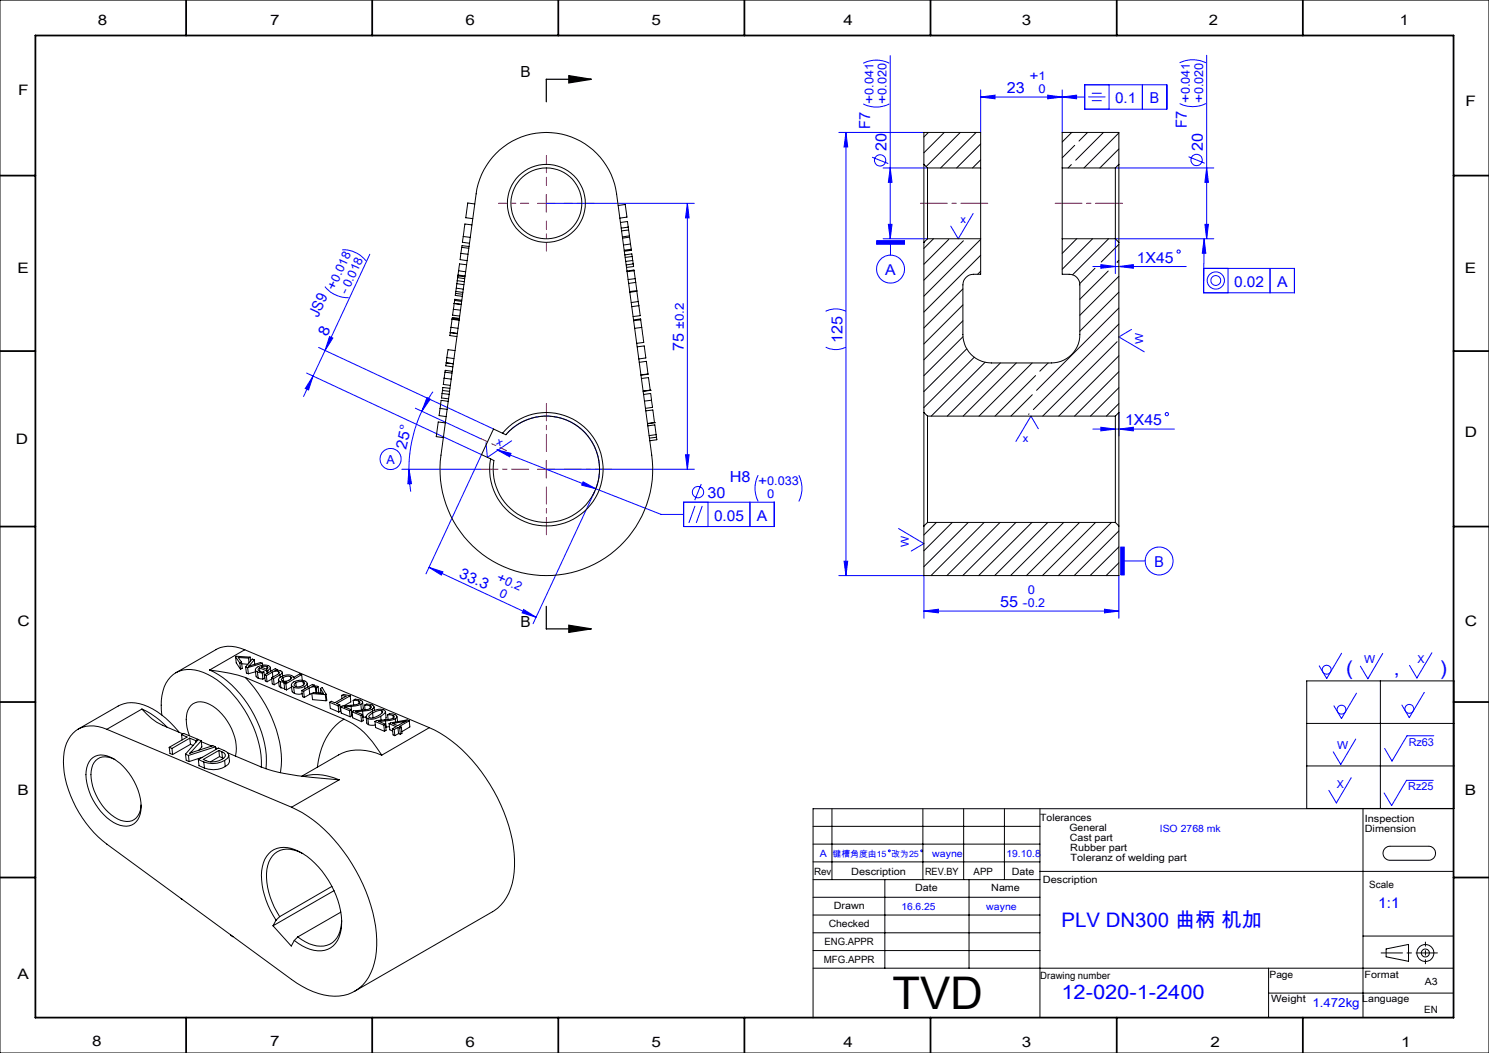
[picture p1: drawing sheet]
<svg xmlns="http://www.w3.org/2000/svg" width="420mm" height="297mm" viewBox="0 0 420 297" stroke-linecap="round" stroke-linejoin="round" font-family="sans-serif">
<g fill="none" stroke="#00f" stroke-width=".28">
<path d="M243.5 17.8a8.1 8.1 0 0 1 7.4 0M251.1 15.7v51.6M332.7 17.7a8.5 8.5 0 0 1 7.4 0M340.4 15.6v51.7M236.6 37.4h24M238.6 37.4l.5 4h-1zM238.6 37.4v124.9M243.5 29.3a8.1 8.1 0 0 0 7.4 0M276.6 27.4l4.1-.6v1.1zM276.6 27.4h29.4M276.6 25.4v12M295.5 26.8l4.1 .6-4.1 .5z"/>
<path d="M299.6 27.4l4.1-.6v1.1zM299.6 25.4v12M306 23.9h23.1v6.9h-23.1zM307 27.3h4.8M308 26.3h2.8M308 28.4h2.8M312.8 23.9v6.9M322.2 23.9v6.9M332.7 29.2a8.2 8.2 0 0 0 7.4 0M154.1 57.4h41.8M193.9 57.4l.5 4.1h-1zM193.9 57.4v75"/>
<path d="M246 44.3l4.5 1.8M249.1 47.4h12.5M251.1 47.4l.5 4h-1zM314.6 47.4h27.8M335.2 44.2l4.6 1.8M340.4 47.4l.5 4h-1zM96.5 70.4a8.4 8.4 0 0 1 6.7 3.2M104.3 71.7l-18.7 40.1M247.3 67.9h7.8v1h-7.8zM249.1 67.3h12.5M250.6 63.3h1l-.5 4zM251.2 68.9v3.1"/>
<path d="M274.5 60.2l-4.2 7.1-2.1-3.5M308.3 75.2h26.3M310.5 74.6l4.1 .6-4.1 .5zM315.6 75.2l4.1-.6v1.1zM339.5 75.7h25.6v6.9h-25.6zM339.7 67.3l.4 4.1h-1zM339.7 67.3l-.2 11.8M339.9 63.3h1l-.5 4zM342.4 67.3h-27.8v9.9M346.4 75.7v6.9M358.2 75.7v6.9M89.9 98l49.3 23"/>
<path d="M91.7 80.9a8.4 8.4 0 0 0 6.7 3.1M93 94.9l.9 .5-2.2 3.4zM232.9 97.9a6.4 6.4 0 0 0 5.7 0M232.9 87.8a6.4 6.4 0 0 1 5.7 0M319.2 92.9l-3.6 2.1 7.2 4.2M86.5 105.2l49.3 23-15.6 33.7M88.3 106.1l-1.3 3.9-.9-.4zM117.2 115.1l18.5 8.7M119 116a38.9 38.9 0 0 0-3.6 16.4M120.4 112.1l1 .5-2.4 3.4zM122.1 110.5l-1.3 2-1.8 3.5M315.6 116.3v6.7"/>
<path d="M113.3 132.4h22.3M115.4 132.4l.7 4-1.1 .1zM115.4 132.4l.1 3.1 .4 3.2M140.2 126.9l46.3 18.2h6.3M140.2 126.9l3.9 1-.3 .9zM142.7 122.6a15 15 0 0 1 20-2.6 15 15 0 0 1 4.5 19.7M144.3 124.3l-6.8 4.7-.4-4.1M154.1 132.4h41.8M164.5 135.9l3.6 2-4-1.1zM167.7 138.7l-17.3 37.2M193.4 128.3h1l-.5 4.1zM197.8 136.5l-1.8 4.6"/>
<path d="M213.9 134a8.2 8.2 0 0 0 0 7.4M225.3 134a8.2 8.2 0 0 1 0 7.4M292.9 120.9l-2.1-3.5-4.2 7.1M308.3 121h23M310.5 120.5l4.1 .5-4.1 .5zM315.6 121l4.1-.5v1zM192.8 141.6h25.6v6.9h-25.6zM196 142.7l-1.7 4.8M198.1 142.7l-1.7 4.8M199.7 141.6v6.9M211.5 141.6v6.9M238.1 158.3h1l-.5 4z"/>
<path d="M253.5 149.1l7.1 4.2-3.6 2.1M316.1 154.3h1v7.9h-1zM317.1 158.2h5.9M121 160l3.9 1.3-.4 .9zM121 160l30.2 14.1M147.7 171.9l3.5 2.2-3.9-1.2zM236.6 162.3h24v12.1M260.6 172.4l4.1-.6v1.1zM260.6 172.4h55M311.5 171.8l4.1 .6-4.1 .5zM315.6 162.3v12.1M378.4 184.3l-4.2 7.1-2.1-3.6"/>
<path d="M382.6 195.5l-4.2 7.2-2.1-3.6M390 184.3l-4.2 7.1-2.1-3.5M401.7 195.3l-4.2 7.1-2.1-3.5M403.9 184.1l-4.2 7.1-2.1-3.5M381.1 219.4l-4.2 7.1-2.1-3.6M382.4 208.5l-4.2 7.1-2.1-3.5M404.4 207.5h-7.5l-4.3 7.2-2-3.6M404.3 220.1h-7.6l-4.2 7.1-2.1-3.5"/>
<circle cx="248.3" cy="45.2" r="1.59"/>
<circle cx="337.5" cy="45.1" r="1.59"/>
<circle cx="251.2" cy="75.9" r="3.9"/>
<circle cx="332.5" cy="70.9" r=".46"/>
<circle cx="342.9" cy="79.1" r="1.38"/>
<circle cx="342.9" cy="79.1" r="2.42"/>
<circle cx="329.1" cy="116.8" r=".47"/>
<circle cx="110.2" cy="129.5" r="2.97"/>
<circle cx="196.9" cy="138.8" r="1.59"/>
<circle cx="326.9" cy="158.2" r="3.9"/>
<circle cx="374.2" cy="188.9" r="1.26"/>
<circle cx="397.5" cy="199.9" r="1.26"/>
<circle cx="378.4" cy="200.2" r="1.25"/>
<circle cx="250.9" cy="240" r=".25"/>
<circle cx="260" cy="240" r=".25"/>
</g>
<path d="M160.4 21.3l6.4 1.1-6.4 1zM166.8 22.4h-12.7v6.3M154.1 171v6.4h12.7M160.4 176.4l6.4 1-6.4 1z" fill="none" stroke="#000" stroke-width=".35"/>
<g fill="none" stroke="#000" stroke-width=".28">
<path d="M0 0h420v297h-420zM368.6 192h41.5v36h-41.5zM389.4 192v36M368.6 204h41.5M368.6 216h41.5M229.3 233.1h64M229.3 238.1h64M234.7 228.1v20M260.3 228.1v20M271.8 228.1v20M283.3 228.1v20M293.3 228.1v58.9"/>
<path d="M384.5 228.1v58.9M390.8 239.1l1.1-.4h11a1.98 1.98 0 0 1 2 2 1.98 1.98 0 0 1-2 1.9h-10.8a1.98 1.98 0 0 1-1.9-1.3 1.98 1.98 0 0 1 .6-2.2zM410 228.1h-180.7v59M229.3 243.1h64M229.3 248.1h64M229.3 253.1h64M229.3 258.1h64M249.6 248.1v25M273.3 248.1v25M293.3 245.8h116.7M229.3 263.1h64M229.3 268.1h64"/>
<path d="M229.3 273.1h180.7M357.8 273.1v13.9M384.5 264h25.5M391 267.6l6.3-1.2v4.7l-6.3-1.2zM357.8 280.1h52.2"/>
<circle cx="402" cy="268.8" r="1.12"/>
<circle cx="402.1" cy="268.8" r="2.4"/>
</g>
<path d="M149.1 132.3h-13.5M154.1 127.3v-13.5M154.1 137.3v13.5M159.1 132.3h13.5" fill="none" stroke="#f00" stroke-width=".28" stroke-dasharray="30.5 1.3 1.3 1.3" stroke-dashoffset="25.6"/>
<path d="M149.1 57.3h-8.5M154.1 52.3v-8.5M159.1 57.3h8.5M154.1 62.3v8.5" fill="none" stroke="#f00" stroke-width=".28" stroke-dasharray="30.5 1.3 1.3 1.3" stroke-dashoffset="28.1"/>
<path d="M151.6 57.4h5M154.1 54.9v5M151.6 132.4h5M154.1 129.9v5" fill="none" stroke="#f00" stroke-width=".28"/>
<path d="M135.7 123.8l7.1 3.3" fill="none" stroke="#f00" stroke-width=".28" stroke-dasharray="30.5 1.3 1.3 1.3" stroke-dashoffset="28.5"/>
<path d="M278.6 57.3h-19M297.6 57.3h19" fill="none" stroke="#f00" stroke-width=".28" stroke-dasharray="30.5 1.3 1.3 1.3" stroke-dashoffset="22.9"/>
<path d="M389.6 268.8h15.9" fill="none" stroke="#000" stroke-width=".28" stroke-dasharray="30.5 1.3 1.3 1.3" stroke-dashoffset="24.4"/>
<path d="M402.1 265.7v6.1" fill="none" stroke="#000" stroke-width=".28" stroke-dasharray="30.5 1.3 1.3 1.3" stroke-dashoffset="29.3"/>
<g fill="none" stroke="#000" stroke-width=".5">
<path d="M10 10h400v277h-400zM52.5 0v10M105 0v10M157.5 0v10M210 0v10M262.5 0v10M315 0v10M367.5 0v10M0 49.5h10M410 49.5h10M0 99h10M410 99h10"/>
<path d="M0 148.5h10M410 148.5h10M0 198h10M410 198h10M0 247.5h10M410 247.5h10M52.5 287v10M105 287v10M157.5 287v10M210 287v10M262.5 287v10M315 287v10"/>
<path d="M367.5 287v10"/>
</g>
<path d="M160.4 21.3l6.4 1.1-6.4 1zM160.4 176.4l6.4 1-6.4 1z" fill="#000"/>
<g fill="#00f">
<path d="M339.7 67.3l.4 4.1h-1zM247.3 67.9v1h7.8v-1zM316.1 154.3v7.9h1v-7.9z"/>
<path d="M140.2 126.9l3.6 1.9 .3-.9zM164.5 135.9l-.4 .9 4 1.1z"/>
<path d="M260.6 172.4l4.1-.6v1.1zM311.5 171.8l4.1 .6-4.1 .5z"/>
<path d="M93 94.9l.9 .5-2.2 3.4zM88.3 106.1l-1.3 3.9-.9-.4z"/>
<path d="M120.4 112.1l1 .5-2.4 3.4zM115.4 132.4l.7 4-1.1 .1z"/>
<path d="M193.4 128.3h1l-.5 4.1zM193.9 57.4l.5 4.1h-1z"/>
<path d="M250.6 63.3h1l-.5 4zM251.1 47.4l.5 4h-1z"/>
<path d="M340.4 47.4l.5 4h-1zM339.9 63.3h1l-.5 4zM238.6 37.4l.5 4h-1zM238.1 158.3h1l-.5 4z"/>
<path d="M121 160l3.9 1.3-.4 .9zM147.7 171.9l3.5 2.2-3.9-1.2z"/>
<path d="M276.6 27.4l4.1-.6v1.1zM295.5 26.8l4.1 .6-4.1 .5zM299.6 27.4l4.1-.6v1.1zM310.5 74.6l4.1 .6-4.1 .5zM315.6 75.2l4.1-.6v1.1zM310.5 120.5l4.1 .5-4.1 .5zM315.6 121l4.1-.5v1z"/>
</g>
<g fill="none" stroke="#000" stroke-width=".28">
<path d="M261.9 37.4l-1.3 1.2M266.3 37.4l-5.7 5.7M270.9 37.4l-9.7 9.6M275.3 37.4l-10 10M302.3 37.4l-2.7 2.6M306.8 37.4l-2.5 2.4M311.3 37.4l-7.9 7.8M315.6 37.5l-9.8 9.9M133.9 57.5l-2-.2-.5 4.1 2 .3M139.9 43.3a20 20 0 0 1 20.6-4.9 20 20 0 0 1 13.4 16.3l9.9 73.7a30 30 0 0 1-29.7 33.9 30 30 0 0 1-29.7-33.9l9.9-73.7a19.7 19.7 0 0 1 5.6-11.4zM174.4 58l2-.3 .4 3.5-2 .3M260.6 46.4v22"/>
<path d="M260.6 46.4v-9h16v10M260.6 46.4l1 1M261.6 47.4v19.9M261.6 47.4h15M276.6 47.4v19.9M276.6 40.6l-6.8 6.8M276.6 45.1l-2.3 2.3M299.6 47.4v19.9M299.6 47.4h15M302.2 46.4l-.9 1M303.1 41l-3.5 3.5M314.6 47.4v19.9"/>
<path d="M315.6 46.4v22M315.6 46.4v-9h-16v10M315.6 46.4l-1 1M315.6 42l-5.4 5.4M129 79.2l2 .2M129.2 77.9l-.1 .4M129.2 77.6v.2l1.9 .3M129.4 76.4l-.2 1.2 2 .2M129.4 76.4l1.9 .3M130 71.5l-.2 1.7 2 .3M130 71.5l2 .2M130.7 66.7l-.3 1.6 2 .3"/>
<path d="M130.7 66.7l1.9 .3M131.1 78.6l-2-.3-.2 1.7M131.6 74.7l-2-.3-.2 2M132.2 70l-2-.2-.2 1.7M132.3 69.5l-2-.2-.1 .4M133.1 63.4l-2-.2-.4 3.5M175 62.8l2-.3 .3 2.4M175.6 67.2l2-.3 .2 1.9M176.2 71.9l2-.3 .1 .8M176.9 76.6l2-.2 .3 2.2M177.2 64.1l-2 .2M177.3 64.9l.3 1.6-2 .3"/>
<path d="M177.3 64.9l-2 .2M177.8 68.8l.2 1.5M177.8 68.8l-1.9 .3M178 70.3l-1.9 .3M178 70.3l.1 .3-2 .3M178.3 72.4l.2 1.1M178.3 72.4l-1.9 .2M178.5 73.5l.1 .9M178.5 73.5l-2 .2M178.6 74.4l.1 .8-2 .2M178.6 74.4l-2 .3M178.9 76.3l-.1-.1-2 .2"/>
<path d="M179.2 78.6l.1 1.1M179.2 78.6l-2 .2M179.3 79.7l.3 2.3M179.3 79.7l-2 .2M260.6 68.4v47.9M261.6 67.3h15M261.6 67.3l-1 1.1M263.3 67.3l-2.7 2.8M267.6 67.5l-7 7M271.7 67.9l-11.1 11.1M276.6 67.3v10.1a4.7 4.7 0 0 0-4.1 .8 2.73 2.73 0 0 0-.9 2.2v14a8 8 0 0 0 8 8h17a8 8 0 0 0 8-8v-14a2.95 2.95 0 0 0-3-3h-2v-10.1M276.6 67.5l-16 16"/>
<path d="M276.6 76.5l-.8 .9M276.6 72l-16 16M299.6 67.3h15M303.7 67.3l-4.1 4.2M308.2 67.3l-8.6 8.6M308.9 75.7l-4.3 4.3M312.6 76.4l-8 8M312.7 67.3l-10.2 10.2M314.6 67.3l1 1.1M315.1 73.9h.1M315.6 68.4v47.9M315.6 68.9l-5 5"/>
<path d="M315.6 77.9l-11 11M315.6 73.4l-.5 .5M127 93.8h.1M127 93.8l2 .2M127 93.8l-.1 .8 2 .3M127.2 92.3l-.2 1.5M127.2 92.3l2 .3M127.5 90v-.2l2 .3M127.6 89.7v-.2l2 .3M127.9 87.2l-.2 1.7 1.9 .2M127.9 87.2l2 .3M128.1 85.6l-.2 1.6"/>
<path d="M128.1 85.6l2 .3-2-.3M128.1 85.6h.1M128.2 84.7l2 .3M128.2 84.7l-.1 .9M128.3 98.9l-1.9-.3-.4 2.3M128.5 82.8l-.1 .5 2 .3M128.5 82.8l2 .2M128.7 81.3l-.1 .8M128.9 80l1.9 .3M128.9 80l-.2 1.3 2 .3M129.5 90.3l-2-.2-.3 2.2M130.2 84.7l-1.9-.3-.1 .3"/>
<path d="M130.6 82.5l-2-.3-.1 .6M179.6 82v.1M179.6 82.2l.4 2.9M179.6 82.2l-1.9 .2M179.6 82l-2 .2M179.7 97.8l2-.2 .5 3.4-2 .2M180 85.1l-2 .2M180 85.1l.2 1.1M180.2 86.2l.4 2.8-2 .3M180.2 86.2l-2 .3M180.7 90.2l.3 2.2M180.7 90.2l-1.9 .2"/>
<path d="M180.7 90.2v-.2l-2 .2M181 92.4l.6 4.2-2 .2M181 92.4l-2 .2M271.6 81.5l-11 11M271.6 86l-11 11M271.6 90.5l-11 11M271.6 95l-11 11M272.7 98.4l-12.1 12.1M315.1 96.4l-21 21M315.6 82.4l-11 11M315.6 86.9l-23.2 23.2M315.6 91.4l-24.1 24.1"/>
<path d="M124.1 115.2l-.2 2 1.9 .3M124.1 115.2l2 .3M124.7 111l2 .2M124.7 111l-.2 1.3 2 .2M124.8 110.1l2 .3M125.3 106.7l-.3 1.7 2 .3M125.3 106.7l1.9 .2M125.6 119.3l-2-.3-.6 4.2 2 .2M125.9 102.3h.1M125.9 102.3l-.2 .9 2 .3M125.9 102.3l1.9 .3M126 100.9l-.1 1.4"/>
<path d="M126 100.9l2 .2M126.4 113.2l-2-.3-.3 2.3M126.9 109.5l-2-.2-.2 1.7M127.5 105.2l-2-.2-.2 1.7M127.6 104.7l-2-.2-.1 .4M180.3 102.2l2-.3 .5 3.6M180.9 106.7l2-.2 .5 3.5-2 .3M181.5 111.3l2-.3 .3 1.9M182.2 115.9l2-.3 .4 3.6-2 .2M182.8 105.5l-2 .2M182.8 105.5l-2 .3M183.4 110.1h.1"/>
<path d="M183.4 110.1l-2 .3M183.8 112.9l.2 2-1.9 .3M183.8 112.9l-2 .2M184.6 119.2h.1M184.6 119.2l-1.9 .3M260.6 116.3v32.1M260.6 116.3l1 1.1M261.6 117.4v30M261.6 117.4h53M274.8 100.7l-14.2 14.3M277.9 102.2l-15.2 15.2M282.2 102.4l-15 15"/>
<path d="M286.7 102.4l-15 15M290.3 116.7l-.2 .2M291.1 102.4l-14.9 15M291.2 111.3l-6 6.1M292.1 105.9l-11.4 11.5M295.7 102.4l-2.4 2.3M314.6 117.4v30M315.6 116.3v32.1M315.6 116.3l-1 1.1M315.6 104.8l-12.5 12.6M315.6 100.4l-17 17M315.6 109.4l-8 8"/>
<path d="M315.6 113.8l-3.5 3.6M141.7 122.2a16 16 0 0 1 26.3 2 16 16 0 0 1-11.1 23.9 16 16 0 0 1-18.5-18.7M141.7 122.2l1 .4a15 15 0 0 1 24.4 2.3 15 15 0 0 1-10.3 22.2 15 15 0 0 1-17.5-17.2l-.9-.5M141.7 122.2l-2.5-1.2-3.4 7.2 2.6 1.2M182.7 120.1l2-.3 .4 2.8M185.1 122.6l-2 .3M185.1 122.6l.1 .7M185.2 123.3l-2 .3M185.2 123.3l.1 .7-2 .3M260.6 148.4v13.9h55v-13.9M261.6 147.4l-1 1M261.6 147.4h53"/>
<path d="M264.1 147.4l-3.5 3.5M268.6 147.4l-8 8M273.1 147.4l-12.5 12.4M277.6 147.4l-15 14.9M282.1 147.4l-15 14.9M286.6 147.4l-15 14.9M291.1 147.4l-15.1 14.9M295.6 147.4l-15 14.9M300 147.4l-15 14.9M304.5 147.4l-15 14.9M309 147.4l-15 14.9M313.5 147.4l-15 14.9"/>
<path d="M314.6 147.4l1 1M315.6 149.8l-12.6 12.5M315.6 154.3l-8.1 8M315.6 158.7l-3.6 3.6M40 200a16.8 16.8 0 0 0 5.9 4.6l5.7 2.4M40 200a22.7 22.7 0 0 1 7.2 5.1M40 200l-9.9 5.7M59.1 189h.1a46.6 46.6 0 0 1 10 2.1M59.1 189a29.1 29.1 0 0 1 14.1 15.9 24.2 24.2 0 0 1 1.8 11.9M66.4 185.2l.2 1.8 1.2 1.8M66.4 185.2l1.3 1.8M66.4 185.2l.2-.1 4 .2"/>
<path d="M67.2 185.5l2.9 .1M67.2 185.5l.9 1.3M67.2 185.5h.1M67.7 187l.1 1.8M68.1 186.8l.2 1.7-.5 .3M68.1 186.8l-.4 .2M68.2 187.2l1.7 .2M69 183.3a8.7 8.7 0 0 0-8.1-.1l-11.3 6.6M69 183.3l-9.9 5.7M69 183.3l52.1 21.9M69.2 191.1a36.4 36.4 0 0 1 10.2 23.3l-.3 3.5M69.2 191.1l27.8 11.7"/>
<path d="M69.3 188.1l.2 1.7 .6 .2M69.3 188.1l.6 .2M69.9 188.3l.2 1.7M70.1 188h.1M70.1 185.6l.1 1.4M70.4 187.7l-.3 .3M70.4 187.7v.1M70.6 185.3l-.5 .3M70.6 185.3l.1 1.2M71.7 186.1l-.5-.2-1.9 2.2M71.7 186.1l-1.3 1.6M71.7 186.1l.2 1.3"/>
<path d="M72 189l.2 1.7M72.1 189.5l-2 .5M72.2 190.7l.6 .6M72.6 189.5l1.4 .3M72.6 189.5l.2 1.8M72.8 191.3l1.4 .2M73.2 188.4l-.4 .5a1.55 1.55 0 0 0 1.6 .6M73.2 188.4l2 .9M73.2 188.4l.1 1M73.7 188.1a1.59 1.59 0 0 1 1.9 .2l-.4 .5zM74 189.8l.2 1.7M74 187.1l-.5-.2-3.4 1.1"/>
<path d="M74 187.1l.1 .5M74 187.1l-4.1 1.2M74.4 189.5l.2 1.7-.4 .3M74.4 189.5l-.4 .3M74.6 190.6v.1M74.6 190.4l.2 1.6 .5 .3M74.6 190.4l.5 .2M75.1 190.6l.2 1.7M75.2 189.3l.1 .6M75.3 188l.1 .7M75.5 189.1l.7-.6v-.4a3.2 3.2 0 0 0-4.2 .6l.1 .5 .5 .3M75.5 189.1l-.3 .2"/>
<path d="M75.5 189.1l.1 .7M76.3 188.3l.1 1M76.6 191.2l.2 1.7 .5 .2M76.6 191.2l.6 .2M76.7 191.5l-1.4 .8M76.8 189.6l-1.7 1M76.8 189.6l.2 1.4M77.2 191.4l.1 1.7M77.6 189.2a2.08 2.08 0 0 1 2 .3v.3l-.6 .6M77.6 189.1v.1M78.1 188.8l-.5-.2-3 1.8M78.1 188.8l-.5 .3"/>
<path d="M78.1 188.8l.1 .3M78.5 191.8l.3 1.8 .4 .4M78.5 189.4l.3 .3-.2 .3-2 1.2M78.5 189.4l-1-.1-.7 .3M78.5 189.4l.1 .6M78.6 192.4l-1.3 .7M79 190.4l-1.8 1M79 190.4l.1 .7M79.1 192.3l1.5 .1M79.1 192.3l.1 1.7M79.2 194l1.1 .2M79.6 189.6l.1 1.1"/>
<path d="M79.9 191.1l.1 1M80.1 192.6l.2 1.8 .5 .2M80.1 192.6l.5 .3M80.6 192.4h.1M80.6 192.4l-.5 .2M80.6 192.9l.2 1.7M81.9 190.8l.3 .3a1.92 1.92 0 0 1-2.9 .6l.6-.6M81.9 190.8h-1.2l-.8 .3M81.9 190.8l.1 .8M82.2 193.2l.2 1.7M82.2 193.8l-1.4 .8M82.4 194.9l.1 .3 .5 .4"/>
<path d="M82.7 191.1a1.37 1.37 0 0 0-1.7-.7 3.4 3.4 0 0 0-2.4 1.1v.4l.5 .4M82.7 191.1h.1M82.8 191v.1M82.8 193.8l.2 1.8M83 195.6l1.4 .2 .8-.1M83.4 192.6l.2 1.1M85.1 190.3l-4.5 2.6M85.1 190.3l.2 1.6M85.1 190.3l-.5-.2-1.9 1M85.1 194.8l.2 1.7 .5 .2M85.1 194.8l.6 .2M85.5 192.3l.3 .2a.88 .88 0 0 1-.9 1.1 1.57 1.57 0 0 1-2-.4l.5-.6"/>
<path d="M85.5 192.3a2.66 2.66 0 0 0-2.1 .3M85.5 192.3l.1 .9M85.7 195l.1 1.7M85.9 193.6a3.5 3.5 0 0 1-3.1 .2M85.9 193.6l.7-.7a1.69 1.69 0 0 0-1.9-1.1 2.66 2.66 0 0 0-2.5 1.2l.1 .5 .5 .3M85.9 193.6l.1 .7M86.7 192.7l.1 1.1M87.2 194.1l-1.5 .9M87.2 194.1l.2 1.7M87.4 195.8l-1.6 .9M87.9 195.6l.3 1.7 3.8 .4M87.9 195.6l3.9 .3"/>
<path d="M88.1 195.5l-.7 .3M88.1 193.6h.1M88.1 193.6l.8-.1 .8 .2M88.7 193.2l-.6-.2-3 1.8M88.7 193.2l-.6 .4M88.7 193.2v.3M88.9 193.8l.3 .2M88.9 193.8h-.9l-.8 .3M88.9 193.8l.2 1.6M89.2 194l.2 1.4M89.7 193.7l.2 1.8M89.7 193.7l-.5 .3"/>
<path d="M90.4 194.2l.8 1.4-2.8-.3-.5 .3M90.4 194.2l.5-.3 1.1 1.9M90.4 194.2l.1 1.3M91.8 195.9l.2 1.8M92 195.8l.2 1.7-.2 .2M92 195.8l-.2 .1M93 198.1l.2 1.7 2.4 1M93 198.1l2.4 1M95.4 199.1l.2 1.7M95.8 198.8l.3 1.8-.5 .2M95.8 198.8l-.4 .3M96.1 199.4l.1 1.7 2.6 1.1"/>
<path d="M96.1 199.4l2.5 1M96.1 199.6l-.1 .1M96.3 196.1l1.3 .3-3.2 1.8-.9-.4-.5 .3M96.3 196.1l.6-.2 1.9 .3M96.3 196.1l.1 1M97.2 199.4h.1M97.2 199.4l1.8 .8M98.8 196.2l.2 1.8-2 1.1M98.8 196.2l-3.9 2.2 .9 .4M99 199.2l-1.8 .2M99 199.2l.2 1.8M99.6 197.6l1.6 .1"/>
<path d="M99.6 197.6a1.97 1.97 0 0 1 2.7 .5l-.5 .5M99.6 197.6l.2 1.2M101.2 197.7l.3 .3a1.24 1.24 0 0 1-1.2 .8l-3.8 .3-.4 .3M101.2 197.7v.7M101.8 198.6l-2.8 .6M101.8 198.6l.2 1.7M102.3 198l.2 1.8-.4 .5M102.8 198.9l1.6 .2M102.8 198.9a1.97 1.97 0 0 1 2.7 .6l-.5 .5M102.8 198.9l.2 1.3M104.4 199.1l.4 .3a1.23 1.23 0 0 1-1.3 .7l-3.8 .4-.4 .3M104.4 199.1l.1 .7"/>
<path d="M105.5 199.4l.1 1M22 205.7l11.3-6.6a9 9 0 0 1 8.5 .2 24.4 24.4 0 0 1 8.7 7.2M25.6 214.2a4.9 4.9 0 0 1 6.4-.2 17 17 0 0 1 7.8 14.5 4.5 4.5 0 0 1-6.9 3.9 16.7 16.7 0 0 1-8.6-15 6 6 0 0 1 1.3-3.2zM30.1 205.7a8.4 8.4 0 0 0-9.5 1.1 11.8 11.8 0 0 0-2.6 9.5 31.9 31.9 0 0 0 12.1 21.8l52.1 38.2a19.5 19.5 0 0 0 14.7 4.5 11.3 11.3 0 0 0 8.7-9.2 34.8 34.8 0 0 0-3.2-22.2 44.4 44.4 0 0 0-18.7-21l-1.5-.7M30.1 205.7l52.1 22M32.4 214.2a4.1 4.1 0 0 0-6.5 2.4 14.5 14.5 0 0 0 5.5 13.2 5.7 5.7 0 0 0 6.5 1.3 5 5 0 0 0 1.9-4.1M45.6 201.7a13.3 13.3 0 0 1 2.5-10.7 8 8 0 0 1 9.3-1.3 28.2 28.2 0 0 1 14.1 15.3 24.7 24.7 0 0 1 2.2 11.4M47.7 210.8l.2 1.7 .8 .3M47.7 210.8l.8 .3M48.5 211.1l.2 1.7M51.2 207.2l.6-.3 4 1.6M51.2 207.2l1.6 .7-5.1 2.9"/>
<path d="M51.2 207.2l.2 1.5M52.3 212.7l.2 1.8 .8 .3M52.3 212.7l.9 .4M53.2 213.1l.1 1.7M53.4 207.5a10.6 10.6 0 0 1-.4-7.2 4 4 0 0 1 6.2-1.6 14.8 14.8 0 0 1 7.3 14.3l-.1 .3M53.5 208.2l1.7 .7M53.5 208.2l-5 2.9M53.5 208.2l.2 1.7M53.7 209.9l.8 .4M53.7 209.9l-5 2.9M53.9 212.1v.2M55.2 208.9v.5"/>
<path d="M55.8 208.5l-.6 .4M55.8 208.5v.2M56 214.2l5.6-3.2 2.3 1.1 .5 .5 .1 .5-.3 .8-.8 .6M56 214.2l.1 1.8 1.6 .6M56 214.2l1.5 .7M56.8 208.9l.1 1.8-.8 .9M56.8 209.2l2.9 1.2M56.8 208.9l-.9-.3-3.6 4.1M56.8 208.9l-2.9 3.2M57 213.6l-3.7 1.2M57.5 214.9l.2 1.7M60.8 210.6l-.8-.3-6.5 2.2 .4-.4"/>
<path d="M60.8 210.6l.1 .8M60.8 210.6l-7.6 2.5M60.8 210.9l.6 .2M61.7 211.7l-4.4 2.5a5 5 0 0 0 6.2-.9l.1-.4-.4-.5-.7-.4M61.7 211.7l.8 .3M61.7 211.7l.2 1.7M61.9 213.4l.9 .3M61.9 213.4l-2.5 1.5M62.5 212l.3 1.7M62.8 213.7l.2 .2M63.4 214.5a6.9 6.9 0 0 1-5.9 .4M63.4 214.5l.1 1.7"/>
<path d="M63.5 216.2a6.8 6.8 0 0 1-5.8 .4M64.1 212.3l9.6 4M64.5 213l.2 1.9-.3 .7-.9 .6M73.7 216.3l1.5 .6a89.8 89.8 0 0 0 20.5 3.1M85.7 218.9a14.4 14.4 0 0 1 10 1.1M95.7 220l-13.5 7.7M97 202.8a22.7 22.7 0 0 1 10.7 10.2M97 202.8a17.2 17.2 0 0 0-7.5 13.4v.2M98.6 200.4l.2 1.8M99 200.2l.2 1.7-.4 .3M99 200.2l-.4 .2M99.1 201h.1"/>
<path d="M99.3 200.9l-.1 .1M99.3 200.8l.2 1.7 2.5 1M99.3 200.8l2.5 1M100.4 200.7l1.9 .8M100.4 200.7v.1M101.8 201.8l.2 1.7M102.3 201.5l.1 1.8-.4 .2M102.3 201.5l-.5 .3M102.3 200.6l-1.9 .1M102.3 200.6l.1 1.7M102.3 202.3h.1M102.4 202.3l.9-.1 .2 1.8 .5 .4"/>
<path d="M103.8 202.7l.2 1.7M104 204.4l.8 .2 1.1-.1M105 200l-2.7 .6M105 200l.1 .6M105.1 201.1l.1 1.4M105.8 203.5l.1 1.7 2.5 1.1M105.8 203.5l2.5 1M106.8 203.5l1.9 .8M106.9 203.5h.1M107.4 202l-2.2 .8-1.4-.1M107.4 202a1.64 1.64 0 0 0 1.3-1.4 3.2 3.2 0 0 0-4.2 .3 1.44 1.44 0 0 0-1.2 1.4l.5 .4M107.4 202l.1 1.1"/>
<path d="M107.7 213a13.8 13.8 0 0 0-12.2-.1l-10.4 6M107.7 200.5l.2 .1a3.7 3.7 0 0 1-3.6 1.8l-.2-.1a1.29 1.29 0 0 1 1-1.2M107.7 200.5a2.7 2.7 0 0 0-2.6 .6M107.7 200.5l.1 .6M108.3 204.5l.1 1.8M108.7 200.7l.2 1.9-.4 .4M108.7 204.3l.2 1.7-.5 .3M108.7 204.3l-.4 .2M108.7 203.3l-1.8 .2M108.7 203.3l.2 1.8M108.8 205.1h.1M109.3 201.6l1.5 .2"/>
<path d="M109.3 201.6a1.94 1.94 0 0 1 2.7 .6l-.5 .5M109.3 201.6l.2 1.3M109.7 204.1l.3 1.7 .7 .4M109.7 204.1l2 .9-1 .6M109.9 205l-1 .1M110.7 205.6l.2 1.7 .5 .2M110.7 205.6l.5 .2M110.8 201.8l.4 .3a1.35 1.35 0 0 1-1.2 .8l-3.8 .3-.4 .3M110.8 201.8l.1 .7M111.2 205.8l.2 1.7M111.5 202.7l-2.8 .6M111.5 202.7l.1 1"/>
<path d="M112 202.1l.1 1.4M112.2 205.2l.5 .2M112.2 205.2l-1 .6M112.2 205.2l.2 1.7M112.4 206.9l-1 .6M112.4 206.9l.5 .2M112.7 205.4l.2 1.7M113.2 205.1l.2 1.7-.5 .3M113.2 205.1l-.5 .3M113.9 203.5l-3.1 .6 1.4 .6 1.7-1M113.9 203.5v.2M114.4 203.4h.1"/>
<path d="M114.4 203.4l-.5 .1M114.4 203.4l-.5 .3M115.4 203.3l.2 1.7-2.3 1.4M115.4 203.3l-.6-.2-5.1 1M115.4 203.3l-2.7 1.6 .5 .2M121.1 205.2a40.3 40.3 0 0 1 18.2 17.9 39.8 39.8 0 0 1 5.5 24.5 13.2 13.2 0 0 1-5.8 9.5l-39 22.5M121.1 205.2l-13.4 7.8M51.1 253.4l.1 .2M51.2 253.6h.2M51.2 253.5v.1M77.9 259.5a21.9 21.9 0 0 1-3.9-15.1 6.3 6.3 0 0 1 9.3-4.7 23.5 23.5 0 0 1 12 14.3 14.8 14.8 0 0 1-.1 11.3 6.1 6.1 0 0 1-7.7 2.5 14.2 14.2 0 0 1-4.5-2.5M77.9 259.5l-.9 1.6"/>
<path d="M78.9 258.5l-1 1M85.4 240.8a7 7 0 0 0-7.9 0 9.2 9.2 0 0 0-2.2 8.1l.9 4.2 1.2 2.8 1.5 2.6M93.6 250l-14.7 8.5M94.2 251.2l-17.2 9.9M96.1 257.3l-12.1 7M96.4 259.7a6.9 6.9 0 0 1-4.2 6.9 9.5 9.5 0 0 1-8.2-2.3M65 263.6l.6 .6M65.6 264.1v.1M65.7 264.1l-.1 .1M77 261.1l5.2 5.7 .8-1.5M84 264.3l-1 1"/>
<circle cx="154.1" cy="57.3" r="11"/>
<circle cx="154.1" cy="57.4" r="10"/>
</g>
<text font-size="12.7" x="251.7" y="284.5">TVD</text>
<g font-size="5.6" fill="#00f">
<text x="379.7" y="190.3">(</text>
<text x="393.2" y="190.3">,</text>
<text x="406.3" y="190.3">)</text>
<text x="299.4" y="261.5">PLV DN300 曲柄 机加</text>
<text x="299.4" y="281.7">12-020-1-2400</text>
</g>
<g font-size="4.3">
<text x="146.8" y="21.8">B</text>
<text x="146.8" y="176.8">B</text>
</g>
<g font-size="4.3" fill="#00f">
<text x="284" y="26.3">23</text>
<text x="245.5" y="36.3" transform="rotate(-90 245.5 36.3)">F7</text>
<text x="334.7" y="36.2" transform="rotate(-90 334.7 36.2)">F7</text>
<text x="250.1" y="42.6" transform="rotate(-90 250.1 42.6)">20</text>
<text x="339.3" y="42.5" transform="rotate(-90 339.3 42.5)">20</text>
<text x="320.7" y="74.1">1X45</text>
<text x="89.7" y="89.7" transform="rotate(-65 89.7 89.7)">JS9</text>
<text x="92.3" y="95.1" transform="rotate(-65 92.3 95.1)">8</text>
<text x="192.9" y="99.1" transform="rotate(-90 192.9 99.1)">75</text>
<text x="237.6" y="96.6" transform="rotate(-90 237.6 96.6)">125</text>
<text x="317.3" y="119.9">1X45</text>
<text x="114.6" y="126.8" transform="rotate(-77 114.6 126.8)">25°</text>
<text x="205.9" y="136">H8</text>
<text x="199.5" y="140.6">30</text>
<text x="129.3" y="162.7" transform="rotate(25 129.3 162.7)">33.3</text>
<text x="282.1" y="171.3">55</text>
</g>
<g font-size="4.2" fill="#00f">
<text x="314.6" y="29.1">0.1</text>
<text x="324.4" y="29.1">B</text>
<text x="249.7" y="77.7">A</text>
<text x="348.1" y="80.9">0.02</text>
<text x="360.2" y="80.9">A</text>
<text x="201.4" y="146.9">0.05</text>
<text x="213.5" y="146.9">A</text>
<text x="325.6" y="160">B</text>
<text x="388.8" y="256.2">1:1</text>
</g>
<g font-size="4.1">
<text x="27.6" y="7">8</text>
<text x="76.2" y="7">7</text>
<text x="131.3" y="7">6</text>
<text x="183.8" y="7">5</text>
<text x="237.9" y="7">4</text>
<text x="288.3" y="7">3</text>
<text x="340.9" y="7">2</text>
<text x="394.8" y="7">1</text>
<text x="5.1" y="26.7">F</text>
<text x="413.4" y="30">F</text>
<text x="4.9" y="77">E</text>
<text x="413.2" y="77">E</text>
<text x="4.4" y="125.3">D</text>
<text x="413.2" y="123.3">D</text>
<text x="4.9" y="176.5">C</text>
<text x="413.2" y="176.5">C</text>
<text x="4.9" y="224.3">B</text>
<text x="413.2" y="224.3">B</text>
<text x="4.9" y="276.1">A</text>
<text x="26" y="295.1">8</text>
<text x="76.2" y="295.1">7</text>
<text x="131.3" y="295.3">6</text>
<text x="183.8" y="295.3">5</text>
<text x="237.9" y="295.3">4</text>
<text x="288.3" y="295.3">3</text>
<text x="341.5" y="295.3">2</text>
<text x="395.2" y="295.3">1</text>
</g>
<g font-size="3.5" fill="#00f">
<text x="109" y="130.8">A</text>
<text x="370.2" y="283.9">1.472kg</text>
</g>
<g font-size="3.4" fill="#00f">
<text x="290.4" y="22.6">+1</text>
<text x="246.4" y="29.3" transform="rotate(-90 246.4 29.3)">+0.041</text>
<text x="250.1" y="29.3" transform="rotate(-90 250.1 29.3)">+0.020</text>
<text x="292.9" y="26.3">0</text>
<text x="335.6" y="29.2" transform="rotate(-90 335.6 29.2)">+0.041</text>
<text x="339.3" y="29.2" transform="rotate(-90 339.3 29.2)">+0.020</text>
<text x="94.3" y="82" transform="rotate(-65 94.3 82)">+0.018</text>
<text x="97.9" y="83.1" transform="rotate(-65 97.9 83.1)">- 0.018</text>
<text x="192.9" y="92.7" transform="rotate(-90 192.9 92.7)">±0.2</text>
<text x="213.9" y="136.9">+0.033</text>
<text x="216.4" y="140.6">0</text>
<text x="139.8" y="163.6" transform="rotate(25 139.8 163.6)">+0.2</text>
<text x="289.9" y="167.6">0</text>
<text x="140.6" y="168" transform="rotate(25 140.6 168)">0</text>
<text x="288.4" y="171.3">-0.2</text>
</g>
<g font-size="3.1" fill="#00f">
<text x="270.9" y="63">x</text>
<text x="322.5" y="97.1" transform="rotate(-90 322.5 97.1)">W</text>
<text x="139.8" y="125.3" transform="rotate(25 139.8 125.3)">x</text>
<text x="288.5" y="124.6">x</text>
<text x="256.3" y="154.3" transform="rotate(-90 256.3 154.3)">W</text>
<text x="384.8" y="187.1">W</text>
<text x="399.9" y="186.9">X</text>
<text x="377.2" y="211.3">W</text>
<text x="397.4" y="210.4">Rz63</text>
<text x="377.1" y="222.2">X</text>
<text x="397.2" y="222.9">Rz25</text>
</g>
<g font-size="2.8">
<text x="293.4" y="231.6">Tolerances</text>
<text x="385" y="231.9">Inspection</text>
<text x="301.7" y="234.4">General</text>
<text x="301.8" y="237.2">Cast part</text>
<text x="385" y="234.7">Dimension</text>
<text x="301.9" y="240">Rubber part</text>
<text x="302" y="242.9">Toleranz of welding part</text>
<text x="229.6" y="246.9">Rev</text>
<text x="240.1" y="246.9">Description</text>
<text x="258.1" y="251.3">Date</text>
<text x="260.9" y="246.9">REV.BY</text>
<text x="274.6" y="246.9">APP</text>
<text x="279.6" y="251.3">Name</text>
<text x="285.4" y="246.9">Date</text>
<text x="294.2" y="249.2">Description</text>
<text x="386.2" y="250.4">Scale</text>
<text x="235.2" y="256.3">Drawn</text>
<text x="233.7" y="261.4">Checked</text>
<text x="232.6" y="266.7">ENG.APPR</text>
<text x="232.4" y="271.6">MFG.APPR</text>
<text x="358.1" y="275.8">Page</text>
<text x="384.9" y="275.8">Format</text>
<text x="293.4" y="276.3">Drawing number</text>
<text x="401.9" y="277.7">A3</text>
<text x="358.5" y="282.7">Weight</text>
<text x="384.3" y="282.7">Language</text>
<text x="401.7" y="285.7">EN</text>
</g>
<g font-size="2.8" fill="#00f">
<text x="327.1" y="234.8">ISO 2768 mk</text>
<text x="231.2" y="241.8">A</text>
<text x="263" y="241.8">wayne</text>
<text x="283.9" y="241.8">19.10.8</text>
<text x="254.3" y="256.8">16.6.25</text>
<text x="278.2" y="256.8">wayne</text>
</g>
<text font-size="2.5" fill="#00f" x="234.8" y="241.8">键槽角度由15 改为25</text>
</svg>
